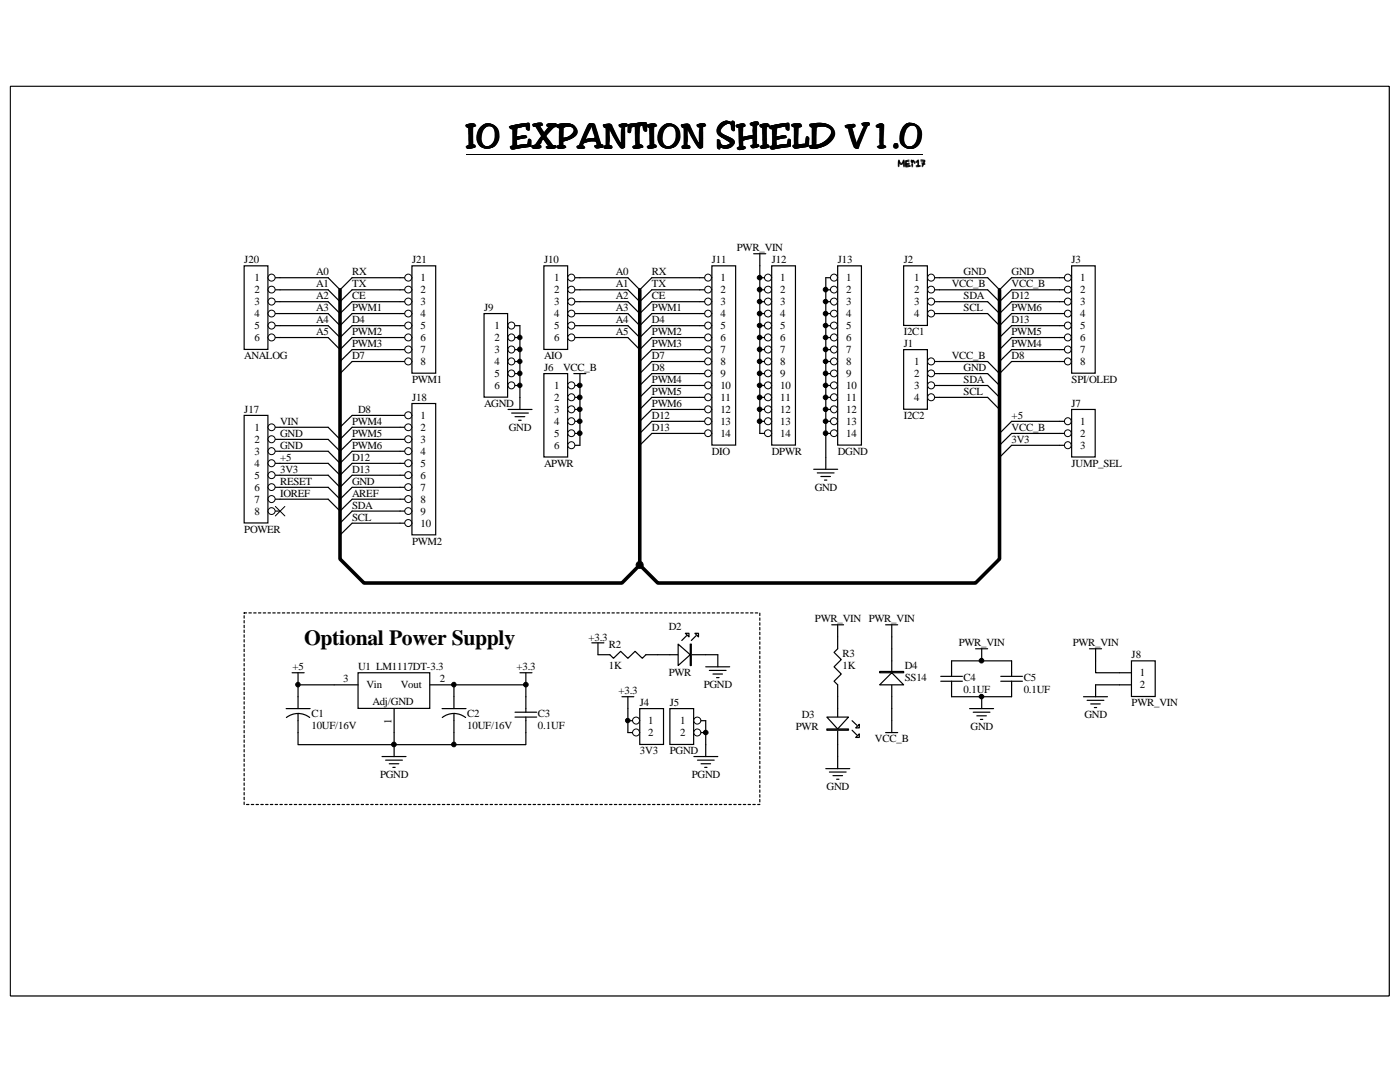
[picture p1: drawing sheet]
<svg xmlns="http://www.w3.org/2000/svg" width="279mm" height="216mm" viewBox="0 0 279 216" stroke-linecap="round" stroke-linejoin="round" font-family="sans-serif">
<path d="M2.1 17.2h275.1v181.5h-275.1z" fill="none" stroke="#000" stroke-width=".2"/>
<path d="M2.1 17.3h275.1v181.4h-275.1z" fill="#fff"/>
<path d="M2.1 17.2h275.1v181.5h-275.1z" fill="none" stroke="#000" stroke-width=".2"/>
<path d="M48.7 82.9h4.8v21.5h-4.8z" fill-rule="evenodd" fill="#fff"/>
<path d="M48.7 82.9h4.8v21.5h-4.8zM53.5 85.3h2.4" fill="none" stroke="#000" stroke-width=".24"/>
<circle cx="54.2" cy="85.3" r=".69" fill="#fff"/>
<circle cx="54.2" cy="85.3" r=".69" fill="none" stroke="#000" stroke-width=".2"/>
<path d="M53.5 87.7h2.4" fill="none" stroke="#000" stroke-width=".24"/>
<circle cx="54.2" cy="87.6" r=".7" fill="#fff"/>
<circle cx="54.2" cy="87.6" r=".7" fill="none" stroke="#000" stroke-width=".2"/>
<path d="M53.5 90h2.4" fill="none" stroke="#000" stroke-width=".24"/>
<circle cx="54.2" cy="90" r=".7" fill="#fff"/>
<circle cx="54.2" cy="90" r=".7" fill="none" stroke="#000" stroke-width=".2"/>
<path d="M53.5 92.5h2.4" fill="none" stroke="#000" stroke-width=".24"/>
<circle cx="54.2" cy="92.4" r=".7" fill="#fff"/>
<circle cx="54.2" cy="92.4" r=".7" fill="none" stroke="#000" stroke-width=".2"/>
<path d="M53.5 94.8h2.4" fill="none" stroke="#000" stroke-width=".24"/>
<circle cx="54.2" cy="94.8" r=".7" fill="#fff"/>
<circle cx="54.2" cy="94.8" r=".7" fill="none" stroke="#000" stroke-width=".2"/>
<path d="M53.5 97.2h2.4" fill="none" stroke="#000" stroke-width=".24"/>
<circle cx="54.2" cy="97.2" r=".69" fill="#fff"/>
<circle cx="54.2" cy="97.2" r=".69" fill="none" stroke="#000" stroke-width=".2"/>
<path d="M53.5 99.6h2.4" fill="none" stroke="#000" stroke-width=".24"/>
<circle cx="54.2" cy="99.6" r=".7" fill="#fff"/>
<circle cx="54.2" cy="99.6" r=".7" fill="none" stroke="#000" stroke-width=".2"/>
<path d="M53.5 102h2.4" fill="none" stroke="#000" stroke-width=".24"/>
<circle cx="54.2" cy="102" r=".69" fill="#fff"/>
<circle cx="54.2" cy="102" r=".69" fill="none" stroke="#000" stroke-width=".2"/>
<path d="M82.2 53h4.8v21.5h-4.8z" fill-rule="evenodd" fill="#fff"/>
<path d="M79.8 55.4h2.4M82.2 53h4.8v21.5h-4.8z" fill="none" stroke="#000" stroke-width=".24"/>
<circle cx="81.5" cy="55.4" r=".69" fill="#fff"/>
<circle cx="81.5" cy="55.4" r=".69" fill="none" stroke="#000" stroke-width=".2"/>
<path d="M79.8 57.8h2.4" fill="none" stroke="#000" stroke-width=".24"/>
<circle cx="81.5" cy="57.8" r=".69" fill="#fff"/>
<circle cx="81.5" cy="57.8" r=".69" fill="none" stroke="#000" stroke-width=".2"/>
<path d="M79.8 60.2h2.4" fill="none" stroke="#000" stroke-width=".24"/>
<circle cx="81.5" cy="60.2" r=".69" fill="#fff"/>
<circle cx="81.5" cy="60.2" r=".69" fill="none" stroke="#000" stroke-width=".2"/>
<path d="M79.8 62.6h2.4" fill="none" stroke="#000" stroke-width=".24"/>
<circle cx="81.5" cy="62.6" r=".69" fill="#fff"/>
<circle cx="81.5" cy="62.6" r=".69" fill="none" stroke="#000" stroke-width=".2"/>
<path d="M79.8 65h2.4" fill="none" stroke="#000" stroke-width=".24"/>
<circle cx="81.5" cy="65" r=".69" fill="#fff"/>
<circle cx="81.5" cy="65" r=".69" fill="none" stroke="#000" stroke-width=".2"/>
<path d="M79.8 67.4h2.4" fill="none" stroke="#000" stroke-width=".24"/>
<circle cx="81.5" cy="67.3" r=".69" fill="#fff"/>
<circle cx="81.5" cy="67.3" r=".69" fill="none" stroke="#000" stroke-width=".2"/>
<path d="M79.8 69.8h2.4" fill="none" stroke="#000" stroke-width=".24"/>
<circle cx="81.5" cy="69.7" r=".69" fill="#fff"/>
<circle cx="81.5" cy="69.7" r=".69" fill="none" stroke="#000" stroke-width=".2"/>
<path d="M79.8 72.1h2.4" fill="none" stroke="#000" stroke-width=".24"/>
<circle cx="81.5" cy="72.1" r=".69" fill="#fff"/>
<circle cx="81.5" cy="72.1" r=".69" fill="none" stroke="#000" stroke-width=".2"/>
<path d="M82.2 80.5h4.8v26.2h-4.8z" fill-rule="evenodd" fill="#fff"/>
<path d="M79.8 82.9h2.4M82.2 80.5h4.8v26.2h-4.8z" fill="none" stroke="#000" stroke-width=".24"/>
<circle cx="81.5" cy="82.9" r=".7" fill="#fff"/>
<circle cx="81.5" cy="82.9" r=".7" fill="none" stroke="#000" stroke-width=".2"/>
<path d="M79.8 85.3h2.4" fill="none" stroke="#000" stroke-width=".24"/>
<circle cx="81.5" cy="85.3" r=".69" fill="#fff"/>
<circle cx="81.5" cy="85.3" r=".69" fill="none" stroke="#000" stroke-width=".2"/>
<path d="M79.8 87.7h2.4" fill="none" stroke="#000" stroke-width=".24"/>
<circle cx="81.5" cy="87.6" r=".69" fill="#fff"/>
<circle cx="81.5" cy="87.6" r=".69" fill="none" stroke="#000" stroke-width=".2"/>
<path d="M79.8 90h2.4" fill="none" stroke="#000" stroke-width=".24"/>
<circle cx="81.5" cy="90" r=".69" fill="#fff"/>
<circle cx="81.5" cy="90" r=".69" fill="none" stroke="#000" stroke-width=".2"/>
<path d="M79.8 92.5h2.4" fill="none" stroke="#000" stroke-width=".24"/>
<circle cx="81.5" cy="92.4" r=".69" fill="#fff"/>
<circle cx="81.5" cy="92.4" r=".69" fill="none" stroke="#000" stroke-width=".2"/>
<path d="M79.8 94.8h2.4" fill="none" stroke="#000" stroke-width=".24"/>
<circle cx="81.5" cy="94.8" r=".69" fill="#fff"/>
<circle cx="81.5" cy="94.8" r=".69" fill="none" stroke="#000" stroke-width=".2"/>
<path d="M79.8 97.2h2.4" fill="none" stroke="#000" stroke-width=".24"/>
<circle cx="81.5" cy="97.2" r=".69" fill="#fff"/>
<circle cx="81.5" cy="97.2" r=".69" fill="none" stroke="#000" stroke-width=".2"/>
<path d="M79.8 99.6h2.4" fill="none" stroke="#000" stroke-width=".24"/>
<circle cx="81.5" cy="99.6" r=".69" fill="#fff"/>
<circle cx="81.5" cy="99.6" r=".69" fill="none" stroke="#000" stroke-width=".2"/>
<path d="M79.8 102h2.4" fill="none" stroke="#000" stroke-width=".24"/>
<circle cx="81.5" cy="102" r=".69" fill="#fff"/>
<circle cx="81.5" cy="102" r=".69" fill="none" stroke="#000" stroke-width=".2"/>
<path d="M79.8 104.4h2.4" fill="none" stroke="#000" stroke-width=".24"/>
<circle cx="81.5" cy="104.4" r=".69" fill="#fff"/>
<circle cx="81.5" cy="104.4" r=".69" fill="none" stroke="#000" stroke-width=".2"/>
<path d="M48.7 53h4.8v16.7h-4.8z" fill-rule="evenodd" fill="#fff"/>
<path d="M48.7 53h4.8v16.7h-4.8zM53.5 55.4h2.4" fill="none" stroke="#000" stroke-width=".24"/>
<circle cx="54.2" cy="55.4" r=".7" fill="#fff"/>
<circle cx="54.2" cy="55.4" r=".7" fill="none" stroke="#000" stroke-width=".2"/>
<path d="M53.5 57.8h2.4" fill="none" stroke="#000" stroke-width=".24"/>
<circle cx="54.2" cy="57.8" r=".69" fill="#fff"/>
<circle cx="54.2" cy="57.8" r=".69" fill="none" stroke="#000" stroke-width=".2"/>
<path d="M53.5 60.2h2.4" fill="none" stroke="#000" stroke-width=".24"/>
<circle cx="54.2" cy="60.2" r=".7" fill="#fff"/>
<circle cx="54.2" cy="60.2" r=".7" fill="none" stroke="#000" stroke-width=".2"/>
<path d="M53.5 62.6h2.4" fill="none" stroke="#000" stroke-width=".24"/>
<circle cx="54.2" cy="62.6" r=".69" fill="#fff"/>
<circle cx="54.2" cy="62.6" r=".69" fill="none" stroke="#000" stroke-width=".2"/>
<path d="M53.5 65h2.4" fill="none" stroke="#000" stroke-width=".24"/>
<circle cx="54.2" cy="65" r=".7" fill="#fff"/>
<circle cx="54.2" cy="65" r=".7" fill="none" stroke="#000" stroke-width=".2"/>
<path d="M53.5 67.4h2.4" fill="none" stroke="#000" stroke-width=".24"/>
<circle cx="54.2" cy="67.3" r=".7" fill="#fff"/>
<circle cx="54.2" cy="67.3" r=".7" fill="none" stroke="#000" stroke-width=".2"/>
<path d="M108.5 53h4.8v16.7h-4.8z" fill-rule="evenodd" fill="#fff"/>
<path d="M108.5 53h4.8v16.7h-4.8zM113.3 55.4h2.4" fill="none" stroke="#000" stroke-width=".24"/>
<circle cx="114" cy="55.4" r=".69" fill="#fff"/>
<circle cx="114" cy="55.4" r=".69" fill="none" stroke="#000" stroke-width=".2"/>
<path d="M113.3 57.8h2.4" fill="none" stroke="#000" stroke-width=".24"/>
<circle cx="114" cy="57.8" r=".69" fill="#fff"/>
<circle cx="114" cy="57.8" r=".69" fill="none" stroke="#000" stroke-width=".2"/>
<path d="M113.3 60.2h2.4" fill="none" stroke="#000" stroke-width=".24"/>
<circle cx="114" cy="60.2" r=".69" fill="#fff"/>
<circle cx="114" cy="60.2" r=".69" fill="none" stroke="#000" stroke-width=".2"/>
<path d="M113.3 62.6h2.4" fill="none" stroke="#000" stroke-width=".24"/>
<circle cx="114" cy="62.6" r=".69" fill="#fff"/>
<circle cx="114" cy="62.6" r=".69" fill="none" stroke="#000" stroke-width=".2"/>
<path d="M113.3 65h2.4" fill="none" stroke="#000" stroke-width=".24"/>
<circle cx="114" cy="65" r=".69" fill="#fff"/>
<circle cx="114" cy="65" r=".69" fill="none" stroke="#000" stroke-width=".2"/>
<path d="M113.3 67.4h2.4" fill="none" stroke="#000" stroke-width=".24"/>
<circle cx="114" cy="67.3" r=".69" fill="#fff"/>
<circle cx="114" cy="67.3" r=".69" fill="none" stroke="#000" stroke-width=".2"/>
<path d="M108.5 74.5h4.8v16.7h-4.8z" fill-rule="evenodd" fill="#fff"/>
<path d="M108.5 74.5h4.8v16.7h-4.8zM113.3 76.9h2.4" fill="none" stroke="#000" stroke-width=".24"/>
<circle cx="114" cy="76.9" r=".69" fill="#fff"/>
<circle cx="114" cy="76.9" r=".69" fill="none" stroke="#000" stroke-width=".2"/>
<path d="M113.3 79.3h2.4" fill="none" stroke="#000" stroke-width=".24"/>
<circle cx="114" cy="79.3" r=".69" fill="#fff"/>
<circle cx="114" cy="79.3" r=".69" fill="none" stroke="#000" stroke-width=".2"/>
<path d="M113.3 81.7h2.4" fill="none" stroke="#000" stroke-width=".24"/>
<circle cx="114" cy="81.7" r=".69" fill="#fff"/>
<circle cx="114" cy="81.7" r=".69" fill="none" stroke="#000" stroke-width=".2"/>
<path d="M113.3 84.1h2.4" fill="none" stroke="#000" stroke-width=".24"/>
<circle cx="114" cy="84.1" r=".69" fill="#fff"/>
<circle cx="114" cy="84.1" r=".69" fill="none" stroke="#000" stroke-width=".2"/>
<path d="M113.3 86.5h2.4" fill="none" stroke="#000" stroke-width=".24"/>
<circle cx="114" cy="86.5" r=".69" fill="#fff"/>
<circle cx="114" cy="86.5" r=".69" fill="none" stroke="#000" stroke-width=".2"/>
<path d="M113.3 88.9h2.4" fill="none" stroke="#000" stroke-width=".24"/>
<circle cx="114" cy="88.8" r=".69" fill="#fff"/>
<circle cx="114" cy="88.8" r=".69" fill="none" stroke="#000" stroke-width=".2"/>
<path d="M96.6 62.6h4.7v16.6h-4.7z" fill-rule="evenodd" fill="#fff"/>
<path d="M96.6 62.6h4.7v16.6h-4.7zM101.4 65h2.4" fill="none" stroke="#000" stroke-width=".24"/>
<circle cx="102.1" cy="64.9" r=".68" fill="#fff"/>
<circle cx="102.1" cy="64.9" r=".68" fill="none" stroke="#000" stroke-width=".2"/>
<path d="M101.4 67.4h2.4" fill="none" stroke="#000" stroke-width=".24"/>
<circle cx="102.1" cy="67.3" r=".69" fill="#fff"/>
<circle cx="102.1" cy="67.3" r=".69" fill="none" stroke="#000" stroke-width=".2"/>
<path d="M101.4 69.8h2.4" fill="none" stroke="#000" stroke-width=".24"/>
<circle cx="102.1" cy="69.7" r=".68" fill="#fff"/>
<circle cx="102.1" cy="69.7" r=".68" fill="none" stroke="#000" stroke-width=".2"/>
<path d="M101.4 72.1h2.4" fill="none" stroke="#000" stroke-width=".24"/>
<circle cx="102.1" cy="72.1" r=".69" fill="#fff"/>
<circle cx="102.1" cy="72.1" r=".69" fill="none" stroke="#000" stroke-width=".2"/>
<path d="M101.4 74.5h2.4" fill="none" stroke="#000" stroke-width=".24"/>
<circle cx="102.1" cy="74.5" r=".68" fill="#fff"/>
<circle cx="102.1" cy="74.5" r=".68" fill="none" stroke="#000" stroke-width=".2"/>
<path d="M101.4 76.9h2.4" fill="none" stroke="#000" stroke-width=".24"/>
<circle cx="102.1" cy="76.9" r=".68" fill="#fff"/>
<circle cx="102.1" cy="76.9" r=".68" fill="none" stroke="#000" stroke-width=".2"/>
<path d="M180.3 53h4.8v11.9h-4.8z" fill-rule="evenodd" fill="#fff"/>
<path d="M180.3 53h4.8v11.9h-4.8zM185.1 55.4h2.4" fill="none" stroke="#000" stroke-width=".24"/>
<circle cx="185.8" cy="55.4" r=".7" fill="#fff"/>
<circle cx="185.8" cy="55.4" r=".7" fill="none" stroke="#000" stroke-width=".2"/>
<path d="M185.1 57.8h2.4" fill="none" stroke="#000" stroke-width=".24"/>
<circle cx="185.8" cy="57.8" r=".69" fill="#fff"/>
<circle cx="185.8" cy="57.8" r=".69" fill="none" stroke="#000" stroke-width=".2"/>
<path d="M185.1 60.2h2.4" fill="none" stroke="#000" stroke-width=".24"/>
<circle cx="185.8" cy="60.2" r=".7" fill="#fff"/>
<circle cx="185.8" cy="60.2" r=".7" fill="none" stroke="#000" stroke-width=".2"/>
<path d="M185.1 62.6h2.4" fill="none" stroke="#000" stroke-width=".24"/>
<circle cx="185.8" cy="62.6" r=".69" fill="#fff"/>
<circle cx="185.8" cy="62.6" r=".69" fill="none" stroke="#000" stroke-width=".2"/>
<path d="M180.3 69.8h4.8v11.9h-4.8z" fill-rule="evenodd" fill="#fff"/>
<path d="M180.3 69.8h4.8v11.9h-4.8zM185.1 72.1h2.4" fill="none" stroke="#000" stroke-width=".24"/>
<circle cx="185.8" cy="72.1" r=".7" fill="#fff"/>
<circle cx="185.8" cy="72.1" r=".7" fill="none" stroke="#000" stroke-width=".2"/>
<path d="M185.1 74.5h2.4" fill="none" stroke="#000" stroke-width=".24"/>
<circle cx="185.8" cy="74.5" r=".69" fill="#fff"/>
<circle cx="185.8" cy="74.5" r=".69" fill="none" stroke="#000" stroke-width=".2"/>
<path d="M185.1 76.9h2.4" fill="none" stroke="#000" stroke-width=".24"/>
<circle cx="185.8" cy="76.9" r=".7" fill="#fff"/>
<circle cx="185.8" cy="76.9" r=".7" fill="none" stroke="#000" stroke-width=".2"/>
<path d="M185.1 79.3h2.4" fill="none" stroke="#000" stroke-width=".24"/>
<circle cx="185.8" cy="79.3" r=".7" fill="#fff"/>
<circle cx="185.8" cy="79.3" r=".7" fill="none" stroke="#000" stroke-width=".2"/>
<path d="M125.3 141.4v4.8M138.5 151h4.8M139.2 151.7h3.3M139.9 152.4h1.9M140.6 153.1h.5M140.8 143.8v7.2" fill="none" stroke="#000" stroke-width=".24"/>
<path d="M225.8 131.9h4.7v7.1h-4.7z" fill-rule="evenodd" fill="#fff"/>
<g fill="none" stroke="#000" stroke-width=".24">
<path d="M178 129.5v11.9M187.7 135.9h4.4M187.7 135h4.4M189.9 135.9v3.1h12v-3.1M189.9 135v-3.1h12v3.1M195.9 139v2.4M199.7 135.9h4.3M199.7 135h4.3M216.2 139h4.8M217 139.7h3.3M217.4 129.5h2.4M218.7 129.5v4.7h7.1"/>
<path d="M225.8 131.9h4.7v7.1h-4.7zM225.8 136.7h-7.1v2.3M193.5 141.4h4.8M194.2 142.1h3.4M194.9 142.8h1.9M195.7 143.6h.4M217.7 140.5h1.9M218.4 141.2h.5"/>
</g>
<path d="M175.6 134h4.7v.2h-4.7z" fill-rule="evenodd" fill="#fff"/>
<path d="M175.6 134h4.7v.2h-4.7z" fill="none" stroke="#000" stroke-width=".24"/>
<path d="M178 134.2l2.3 2.5h-4.7z" fill="#fff"/>
<path d="M178 134.2l2.3 2.5h-4.7zM178 127.1v2.4M176.7 146.2h2.5M178 141.4v4.8" fill="none" stroke="#000" stroke-width=".24"/>
<path d="M213.9 81.7h4.7v9.5h-4.7z" fill-rule="evenodd" fill="#fff"/>
<path d="M211.5 84.1h2.4M213.9 81.7h4.7v9.5h-4.7z" fill="none" stroke="#000" stroke-width=".24"/>
<circle cx="213.1" cy="84.1" r=".69" fill="#fff"/>
<circle cx="213.1" cy="84.1" r=".69" fill="none" stroke="#000" stroke-width=".2"/>
<path d="M211.5 86.5h2.4" fill="none" stroke="#000" stroke-width=".24"/>
<circle cx="213.1" cy="86.4" r=".68" fill="#fff"/>
<circle cx="213.1" cy="86.4" r=".68" fill="none" stroke="#000" stroke-width=".2"/>
<path d="M211.5 88.9h2.4" fill="none" stroke="#000" stroke-width=".24"/>
<circle cx="213.1" cy="88.8" r=".69" fill="#fff"/>
<g fill="none" stroke="#000" stroke-width=".2">
<path d="M93 30.9h91.1M54.9 101l2 2M56.9 101l-2 2"/>
<circle cx="213.1" cy="88.8" r=".69"/>
</g>
<g fill="none" stroke="#000" stroke-width=".24">
<path d="M55.9 55.4h9.6l2.4 2.4 2.4-2.4h9.5M55.9 57.8h9.6l2.4 2.4 2.4-2.4h9.5M115.7 55.4h9.6l2.4 2.4 2.4-2.4M115.7 57.8h9.6l2.4 2.4 2.4-2.4M150.4 50.6h2.4M151.6 50.6v2.4M187.5 55.4h9.6l2.4 2.4 2.4-2.4h9.6M187.5 57.8h9.6l2.4 2.4 2.4-2.4h9.6M55.9 60.2h9.6l2.4 2.4 2.4-2.4h9.5M55.9 62.6h9.6l2.4 2.4 2.4-2.4h9.5M55.9 65h9.6l2.4 2.4 2.4-2.4h9.5M55.9 67.4h9.6l2.4 2.4 2.4-2.4h9.5"/>
<path d="M79.8 72.1h-9.5l-2.4 2.4M79.8 69.8h-9.5l-2.4 2.3M103.8 65v16.7M115.7 60.2h9.6l2.4 2.4 2.4-2.4h9.6M115.7 62.6h9.6l2.4 2.4 2.4-2.4h9.6M115.7 65h9.6l2.4 2.4 2.4-2.4h9.6M115.7 67.4h9.6l2.4 2.4 2.4-2.4h9.6M115.7 76.9v12M139.7 79.3h-9.6l-2.4 2.4M139.7 76.9h-9.6l-2.4 2.4M139.7 72.1h-9.6l-2.4 2.4M139.7 74.5h-9.6l-2.4 2.4"/>
<path d="M139.7 69.8h-9.6l-2.4 2.3M187.5 60.2h9.6l2.4 2.4 2.4-2.4h9.6M187.5 62.6h9.6l2.4 2.4 2.4-2.4h9.6M187.5 79.3h9.6l2.4 2.4M187.5 76.9h9.6l2.4 2.4M187.5 72.1h9.6l2.4 2.4M187.5 74.5h9.6l2.4 2.4M211.5 65h-9.6l-2.4 2.4M211.5 67.4h-9.6l-2.4 2.4M55.9 85.3h9.6l2.4 2.4 2.4-2.4h9.5M55.9 87.7h9.6l2.4 2.3 2.4-2.3h9.5M55.9 90h9.6l2.4 2.5 2.4-2.5h9.5"/>
<path d="M55.9 92.5h9.6l2.4 2.3 2.4-2.3h9.5M55.9 94.8h9.6l2.4 2.4 2.4-2.4h9.5M55.9 97.2h9.6l2.4 2.4 2.4-2.4h9.5M55.9 99.6h9.6l2.4 2.4 2.4-2.4h9.5M79.8 82.9h-9.5l-2.4 2.4M101.4 81.7h4.8M102.1 82.4h3.4M102.8 83.1h1.9M103.5 83.9h.5M139.7 81.7h-9.6l-2.4 2.4M139.7 84.1h-9.6l-2.4 2.4M139.7 86.5h-9.6l-2.4 2.4"/>
<path d="M162.4 93.6h4.8M163.1 94.4h3.4M163.8 95.1h1.9M164.5 95.8h.5M164.8 91.3v2.3M211.5 84.1h-9.6l-2.4 2.4M211.5 86.5h-9.6l-2.4 2.4M211.5 88.9h-9.6l-2.4 2.4M79.8 102h-9.5l-2.4 2.4M79.8 104.4h-9.5l-2.4 2.4M124.1 139h2.4M125.3 139v2.4"/>
<path d="M167.2 127.1v2.4l-.7 .7 1.4 1.4-1.4 1.5 1.4 1.4-1.4 1.4 .7 .8v14.3M176.7 124.7h2.5M178 124.7v2.4M194.7 129.5h2.4M195.9 129.5v2.4M170.1 145.7l.9 1M170.1 143.8l.9 .9"/>
</g>
<path d="M165 143.1h4.3l-2.1 2.4z" fill="#fff"/>
<path d="M165 143.1h4.3l-2.1 2.4z" fill="none" stroke="#000" stroke-width=".24"/>
<path d="M165 145.5h4.3v.2h-4.3z" fill-rule="evenodd" fill="#fff"/>
<path d="M165 145.5h4.3v.2h-4.3z" fill="none" stroke="#000" stroke-width=".24"/>
<path d="M171.5 146.4v.8h-.7z" fill="#fff"/>
<path d="M171.5 146.4v.8h-.7z" fill="none" stroke="#000" stroke-width=".24"/>
<path d="M171.5 144.5v.7h-.7z" fill="#fff"/>
<g fill="none" stroke="#000" stroke-width=".24">
<path d="M114.5 74.5h2.4M115.7 74.5v2.4M104.9 139v3.1M119.3 130.6h2.4l.7 .8 1.5-1.4 1.4 1.4 1.4-1.4 1.5 1.4 .7-.8h14.4M137 126.8l-.9 1M138.9 126.8l-.9 1M166 124.7h2.4M167.2 124.7v2.4M76.2 151h4.8M77 151.7h3.3M77.7 152.4h1.9M78.4 153.1h.5"/>
<path d="M78.7 148.6v2.4M102.8 143.1h4.3M102.8 142.1h4.3M104.9 143.1v3.1M164.8 153.4h4.8M165.5 154.1h3.4M166.2 154.8h1.9M167 155.5h.4M167.2 151v2.4M171.5 144.5v.7h-.7z"/>
</g>
<path d="M135.3 128.5l2.5 2.1-2.5 2.2z" fill="#fff"/>
<path d="M135.3 128.5l2.5 2.1-2.5 2.2z" fill="none" stroke="#000" stroke-width=".24"/>
<path d="M137.8 128.5h.2v4.3h-.2z" fill-rule="evenodd" fill="#fff"/>
<path d="M137.8 128.5h.2v4.3h-.2z" fill="none" stroke="#000" stroke-width=".24"/>
<path d="M138.7 126.4h.7v.7z" fill="#fff"/>
<path d="M138.7 126.4h.7v.7z" fill="none" stroke="#000" stroke-width=".24"/>
<path d="M136.8 126.4h.7v.7z" fill="#fff"/>
<path d="M118.1 128.3h2.4M119.3 128.3v2.3M136.8 126.4h.7v.7zM140.8 133.1h4.8M141.6 133.8h3.3M142.3 134.5h1.9M143 135.2h.5M143.3 130.6v2.5" fill="none" stroke="#000" stroke-width=".24"/>
<path d="M127.7 141.4h4.7v7.1h-4.7z" fill-rule="evenodd" fill="#fff"/>
<path d="M125.3 143.8h2.4M127.7 141.4h4.7v7.1h-4.7z" fill="none" stroke="#000" stroke-width=".24"/>
<circle cx="126.9" cy="143.8" r=".69" fill="#fff"/>
<circle cx="126.9" cy="143.8" r=".69" fill="none" stroke="#000" stroke-width=".2"/>
<path d="M125.3 146.2h2.4" fill="none" stroke="#000" stroke-width=".24"/>
<circle cx="126.9" cy="146.2" r=".69" fill="#fff"/>
<circle cx="126.9" cy="146.2" r=".69" fill="none" stroke="#000" stroke-width=".2"/>
<path d="M133.7 141.4h4.7v7.1h-4.7z" fill-rule="evenodd" fill="#fff"/>
<path d="M133.7 141.4h4.7v7.1h-4.7zM138.5 143.8h2.3" fill="none" stroke="#000" stroke-width=".24"/>
<circle cx="139.2" cy="143.8" r=".7" fill="#fff"/>
<circle cx="139.2" cy="143.8" r=".7" fill="none" stroke="#000" stroke-width=".2"/>
<path d="M138.5 146.2h2.3" fill="none" stroke="#000" stroke-width=".24"/>
<circle cx="139.2" cy="146.2" r=".7" fill="#fff"/>
<circle cx="139.2" cy="146.2" r=".7" fill="none" stroke="#000" stroke-width=".2"/>
<path d="M130.1 55.4h9.6M130.1 57.8h9.6M151.6 53v33.5M164.8 55.4v35.9" fill="none" stroke="#000" stroke-width=".24"/>
<path d="M142.1 53h4.7v35.8h-4.7z" fill-rule="evenodd" fill="#fff"/>
<path d="M139.7 55.4h2.4M142.1 53h4.7v35.8h-4.7z" fill="none" stroke="#000" stroke-width=".24"/>
<circle cx="141.3" cy="55.4" r=".69" fill="#fff"/>
<circle cx="141.3" cy="55.4" r=".69" fill="none" stroke="#000" stroke-width=".2"/>
<path d="M139.7 57.8h2.4" fill="none" stroke="#000" stroke-width=".24"/>
<circle cx="141.3" cy="57.8" r=".68" fill="#fff"/>
<circle cx="141.3" cy="57.8" r=".68" fill="none" stroke="#000" stroke-width=".2"/>
<path d="M139.7 60.2h2.4" fill="none" stroke="#000" stroke-width=".24"/>
<circle cx="141.3" cy="60.2" r=".68" fill="#fff"/>
<circle cx="141.3" cy="60.2" r=".68" fill="none" stroke="#000" stroke-width=".2"/>
<path d="M139.7 62.6h2.4" fill="none" stroke="#000" stroke-width=".24"/>
<circle cx="141.3" cy="62.6" r=".68" fill="#fff"/>
<circle cx="141.3" cy="62.6" r=".68" fill="none" stroke="#000" stroke-width=".2"/>
<path d="M139.7 65h2.4" fill="none" stroke="#000" stroke-width=".24"/>
<circle cx="141.3" cy="64.9" r=".68" fill="#fff"/>
<circle cx="141.3" cy="64.9" r=".68" fill="none" stroke="#000" stroke-width=".2"/>
<path d="M139.7 67.4h2.4" fill="none" stroke="#000" stroke-width=".24"/>
<circle cx="141.3" cy="67.3" r=".69" fill="#fff"/>
<circle cx="141.3" cy="67.3" r=".69" fill="none" stroke="#000" stroke-width=".2"/>
<path d="M139.7 69.8h2.4" fill="none" stroke="#000" stroke-width=".24"/>
<circle cx="141.3" cy="69.7" r=".68" fill="#fff"/>
<circle cx="141.3" cy="69.7" r=".68" fill="none" stroke="#000" stroke-width=".2"/>
<path d="M139.7 72.1h2.4" fill="none" stroke="#000" stroke-width=".24"/>
<circle cx="141.3" cy="72.1" r=".69" fill="#fff"/>
<circle cx="141.3" cy="72.1" r=".69" fill="none" stroke="#000" stroke-width=".2"/>
<path d="M139.7 74.5h2.4" fill="none" stroke="#000" stroke-width=".24"/>
<circle cx="141.3" cy="74.5" r=".68" fill="#fff"/>
<circle cx="141.3" cy="74.5" r=".68" fill="none" stroke="#000" stroke-width=".2"/>
<path d="M139.7 76.9h2.4" fill="none" stroke="#000" stroke-width=".24"/>
<circle cx="141.3" cy="76.9" r=".68" fill="#fff"/>
<circle cx="141.3" cy="76.9" r=".68" fill="none" stroke="#000" stroke-width=".2"/>
<path d="M139.7 79.3h2.4" fill="none" stroke="#000" stroke-width=".24"/>
<circle cx="141.3" cy="79.3" r=".69" fill="#fff"/>
<circle cx="141.3" cy="79.3" r=".69" fill="none" stroke="#000" stroke-width=".2"/>
<path d="M139.7 81.7h2.4" fill="none" stroke="#000" stroke-width=".24"/>
<circle cx="141.3" cy="81.7" r=".68" fill="#fff"/>
<circle cx="141.3" cy="81.7" r=".68" fill="none" stroke="#000" stroke-width=".2"/>
<path d="M139.7 84.1h2.4" fill="none" stroke="#000" stroke-width=".24"/>
<circle cx="141.3" cy="84.1" r=".69" fill="#fff"/>
<circle cx="141.3" cy="84.1" r=".69" fill="none" stroke="#000" stroke-width=".2"/>
<path d="M139.7 86.5h2.4" fill="none" stroke="#000" stroke-width=".24"/>
<circle cx="141.3" cy="86.4" r=".68" fill="#fff"/>
<circle cx="141.3" cy="86.4" r=".68" fill="none" stroke="#000" stroke-width=".2"/>
<path d="M154 53h4.7v35.8h-4.7z" fill-rule="evenodd" fill="#fff"/>
<path d="M151.6 55.4h2.4M154 53h4.7v35.8h-4.7z" fill="none" stroke="#000" stroke-width=".24"/>
<circle cx="153.3" cy="55.4" r=".69" fill="#fff"/>
<circle cx="153.3" cy="55.4" r=".69" fill="none" stroke="#000" stroke-width=".2"/>
<path d="M151.6 57.8h2.4" fill="none" stroke="#000" stroke-width=".24"/>
<circle cx="153.3" cy="57.8" r=".69" fill="#fff"/>
<circle cx="153.3" cy="57.8" r=".69" fill="none" stroke="#000" stroke-width=".2"/>
<path d="M151.6 60.2h2.4" fill="none" stroke="#000" stroke-width=".24"/>
<circle cx="153.3" cy="60.2" r=".69" fill="#fff"/>
<circle cx="153.3" cy="60.2" r=".69" fill="none" stroke="#000" stroke-width=".2"/>
<path d="M151.6 62.6h2.4" fill="none" stroke="#000" stroke-width=".24"/>
<circle cx="153.3" cy="62.6" r=".69" fill="#fff"/>
<circle cx="153.3" cy="62.6" r=".69" fill="none" stroke="#000" stroke-width=".2"/>
<path d="M151.6 65h2.4" fill="none" stroke="#000" stroke-width=".24"/>
<circle cx="153.3" cy="65" r=".69" fill="#fff"/>
<circle cx="153.3" cy="65" r=".69" fill="none" stroke="#000" stroke-width=".2"/>
<path d="M151.6 67.4h2.4" fill="none" stroke="#000" stroke-width=".24"/>
<circle cx="153.3" cy="67.3" r=".69" fill="#fff"/>
<circle cx="153.3" cy="67.3" r=".69" fill="none" stroke="#000" stroke-width=".2"/>
<path d="M151.6 69.8h2.4" fill="none" stroke="#000" stroke-width=".24"/>
<circle cx="153.3" cy="69.7" r=".69" fill="#fff"/>
<circle cx="153.3" cy="69.7" r=".69" fill="none" stroke="#000" stroke-width=".2"/>
<path d="M151.6 72.1h2.4" fill="none" stroke="#000" stroke-width=".24"/>
<circle cx="153.3" cy="72.1" r=".69" fill="#fff"/>
<circle cx="153.3" cy="72.1" r=".69" fill="none" stroke="#000" stroke-width=".2"/>
<path d="M151.6 74.5h2.4" fill="none" stroke="#000" stroke-width=".24"/>
<circle cx="153.3" cy="74.5" r=".69" fill="#fff"/>
<circle cx="153.3" cy="74.5" r=".69" fill="none" stroke="#000" stroke-width=".2"/>
<path d="M151.6 76.9h2.4" fill="none" stroke="#000" stroke-width=".24"/>
<circle cx="153.3" cy="76.9" r=".69" fill="#fff"/>
<circle cx="153.3" cy="76.9" r=".69" fill="none" stroke="#000" stroke-width=".2"/>
<path d="M151.6 79.3h2.4" fill="none" stroke="#000" stroke-width=".24"/>
<circle cx="153.3" cy="79.3" r=".69" fill="#fff"/>
<circle cx="153.3" cy="79.3" r=".69" fill="none" stroke="#000" stroke-width=".2"/>
<path d="M151.6 81.7h2.4" fill="none" stroke="#000" stroke-width=".24"/>
<circle cx="153.3" cy="81.7" r=".69" fill="#fff"/>
<circle cx="153.3" cy="81.7" r=".69" fill="none" stroke="#000" stroke-width=".2"/>
<path d="M151.6 84.1h2.4" fill="none" stroke="#000" stroke-width=".24"/>
<circle cx="153.3" cy="84.1" r=".69" fill="#fff"/>
<circle cx="153.3" cy="84.1" r=".69" fill="none" stroke="#000" stroke-width=".2"/>
<path d="M151.6 86.5h2.4" fill="none" stroke="#000" stroke-width=".24"/>
<circle cx="153.3" cy="86.5" r=".69" fill="#fff"/>
<circle cx="153.3" cy="86.5" r=".69" fill="none" stroke="#000" stroke-width=".2"/>
<path d="M167.2 53h4.7v35.8h-4.7z" fill-rule="evenodd" fill="#fff"/>
<path d="M164.8 55.4h2.4M167.2 53h4.7v35.8h-4.7z" fill="none" stroke="#000" stroke-width=".24"/>
<circle cx="166.4" cy="55.4" r=".69" fill="#fff"/>
<circle cx="166.4" cy="55.4" r=".69" fill="none" stroke="#000" stroke-width=".2"/>
<path d="M164.8 57.8h2.4" fill="none" stroke="#000" stroke-width=".24"/>
<circle cx="166.4" cy="57.8" r=".69" fill="#fff"/>
<circle cx="166.4" cy="57.8" r=".69" fill="none" stroke="#000" stroke-width=".2"/>
<path d="M164.8 60.2h2.4" fill="none" stroke="#000" stroke-width=".24"/>
<circle cx="166.4" cy="60.2" r=".69" fill="#fff"/>
<circle cx="166.4" cy="60.2" r=".69" fill="none" stroke="#000" stroke-width=".2"/>
<path d="M164.8 62.6h2.4" fill="none" stroke="#000" stroke-width=".24"/>
<circle cx="166.4" cy="62.6" r=".69" fill="#fff"/>
<circle cx="166.4" cy="62.6" r=".69" fill="none" stroke="#000" stroke-width=".2"/>
<path d="M164.8 65h2.4" fill="none" stroke="#000" stroke-width=".24"/>
<circle cx="166.4" cy="65" r=".69" fill="#fff"/>
<circle cx="166.4" cy="65" r=".69" fill="none" stroke="#000" stroke-width=".2"/>
<path d="M164.8 67.4h2.4" fill="none" stroke="#000" stroke-width=".24"/>
<circle cx="166.4" cy="67.3" r=".69" fill="#fff"/>
<circle cx="166.4" cy="67.3" r=".69" fill="none" stroke="#000" stroke-width=".2"/>
<path d="M164.8 69.8h2.4" fill="none" stroke="#000" stroke-width=".24"/>
<circle cx="166.4" cy="69.7" r=".69" fill="#fff"/>
<circle cx="166.4" cy="69.7" r=".69" fill="none" stroke="#000" stroke-width=".2"/>
<path d="M164.8 72.1h2.4" fill="none" stroke="#000" stroke-width=".24"/>
<circle cx="166.4" cy="72.1" r=".69" fill="#fff"/>
<circle cx="166.4" cy="72.1" r=".69" fill="none" stroke="#000" stroke-width=".2"/>
<path d="M164.8 74.5h2.4" fill="none" stroke="#000" stroke-width=".24"/>
<circle cx="166.4" cy="74.5" r=".69" fill="#fff"/>
<circle cx="166.4" cy="74.5" r=".69" fill="none" stroke="#000" stroke-width=".2"/>
<path d="M164.8 76.9h2.4" fill="none" stroke="#000" stroke-width=".24"/>
<circle cx="166.4" cy="76.9" r=".69" fill="#fff"/>
<circle cx="166.4" cy="76.9" r=".69" fill="none" stroke="#000" stroke-width=".2"/>
<path d="M164.8 79.3h2.4" fill="none" stroke="#000" stroke-width=".24"/>
<circle cx="166.4" cy="79.3" r=".69" fill="#fff"/>
<circle cx="166.4" cy="79.3" r=".69" fill="none" stroke="#000" stroke-width=".2"/>
<path d="M164.8 81.7h2.4" fill="none" stroke="#000" stroke-width=".24"/>
<circle cx="166.4" cy="81.7" r=".69" fill="#fff"/>
<circle cx="166.4" cy="81.7" r=".69" fill="none" stroke="#000" stroke-width=".2"/>
<path d="M164.8 84.1h2.4" fill="none" stroke="#000" stroke-width=".24"/>
<circle cx="166.4" cy="84.1" r=".69" fill="#fff"/>
<circle cx="166.4" cy="84.1" r=".69" fill="none" stroke="#000" stroke-width=".2"/>
<path d="M164.8 86.5h2.4" fill="none" stroke="#000" stroke-width=".24"/>
<circle cx="166.4" cy="86.5" r=".69" fill="#fff"/>
<circle cx="166.4" cy="86.5" r=".69" fill="none" stroke="#000" stroke-width=".2"/>
<path d="M213.9 53h4.7v21.5h-4.7z" fill-rule="evenodd" fill="#fff"/>
<path d="M211.5 55.4h2.4M213.9 53h4.7v21.5h-4.7z" fill="none" stroke="#000" stroke-width=".24"/>
<circle cx="213.1" cy="55.4" r=".69" fill="#fff"/>
<circle cx="213.1" cy="55.4" r=".69" fill="none" stroke="#000" stroke-width=".2"/>
<path d="M211.5 57.8h2.4" fill="none" stroke="#000" stroke-width=".24"/>
<circle cx="213.1" cy="57.8" r=".68" fill="#fff"/>
<circle cx="213.1" cy="57.8" r=".68" fill="none" stroke="#000" stroke-width=".2"/>
<path d="M211.5 60.2h2.4" fill="none" stroke="#000" stroke-width=".24"/>
<circle cx="213.1" cy="60.2" r=".68" fill="#fff"/>
<circle cx="213.1" cy="60.2" r=".68" fill="none" stroke="#000" stroke-width=".2"/>
<path d="M211.5 62.6h2.4" fill="none" stroke="#000" stroke-width=".24"/>
<circle cx="213.1" cy="62.6" r=".68" fill="#fff"/>
<circle cx="213.1" cy="62.6" r=".68" fill="none" stroke="#000" stroke-width=".2"/>
<path d="M211.5 65h2.4" fill="none" stroke="#000" stroke-width=".24"/>
<circle cx="213.1" cy="64.9" r=".68" fill="#fff"/>
<circle cx="213.1" cy="64.9" r=".68" fill="none" stroke="#000" stroke-width=".2"/>
<path d="M211.5 67.4h2.4" fill="none" stroke="#000" stroke-width=".24"/>
<circle cx="213.1" cy="67.3" r=".69" fill="#fff"/>
<circle cx="213.1" cy="67.3" r=".69" fill="none" stroke="#000" stroke-width=".2"/>
<path d="M211.5 69.8h2.4" fill="none" stroke="#000" stroke-width=".24"/>
<circle cx="213.1" cy="69.7" r=".68" fill="#fff"/>
<circle cx="213.1" cy="69.7" r=".68" fill="none" stroke="#000" stroke-width=".2"/>
<path d="M211.5 72.1h2.4" fill="none" stroke="#000" stroke-width=".24"/>
<circle cx="213.1" cy="72.1" r=".69" fill="#fff"/>
<circle cx="213.1" cy="72.1" r=".69" fill="none" stroke="#000" stroke-width=".2"/>
<path d="M211.5 69.8h-9.6l-2.4 2.3M211.5 72.1h-9.6l-2.4 2.4" fill="none" stroke="#000" stroke-width=".24"/>
<path d="M48.7 122.3h102.9v38.2h-102.9v-38.2" fill="none" stroke="#000" stroke-width=".24" stroke-dasharray=".5 .5"/>
<path d="M67.9 57.8v53.7l4.7 4.8h51.5l3.6-3.6v-54.9M199.5 57.8v53.7l-4.8 4.8h-63.4l-3.6-3.6" fill="none" stroke="#000" stroke-width=".72"/>
<path d="M71.5 134.2h14.3v7.2h-14.3z" fill-rule="evenodd" fill="#fff"/>
<g fill="none" stroke="#000" stroke-width=".24">
<path d="M58.3 134.2h2.4M59.5 134.2v2.5M71.5 134.2h14.3v7.2h-14.3zM71.5 136.7h-12v4.7M85.8 136.7h4.8M103.8 134.2h2.4M104.9 139v-2.3h-14.3v4.7M104.9 134.2v2.5M57.1 141.4h4.8M59.5 142.4l1 .1 1.3 .7M59.5 142.4l-1 .1-1.4 .7M59.5 142.4v6.2h45.4v-2.4"/>
<path d="M78.7 141.4v7.2M88.2 141.4h4.8M90.6 142.4l1 .1 1.3 .7M90.6 142.4l-1 .1-1.3 .7M90.6 142.4v6.2"/>
</g>
<g fill="#000">
<circle cx="151.6" cy="57.8" r=".46"/>
<circle cx="151.6" cy="55.4" r=".46"/>
<circle cx="164.8" cy="57.8" r=".46"/>
<circle cx="103.7" cy="74.5" r=".45"/>
<circle cx="103.7" cy="69.7" r=".45"/>
<circle cx="103.7" cy="67.3" r=".44"/>
<circle cx="103.7" cy="76.9" r=".44"/>
<circle cx="103.7" cy="72.1" r=".44"/>
<circle cx="115.7" cy="79.3" r=".46"/>
<circle cx="115.7" cy="76.9" r=".45"/>
<circle cx="151.6" cy="74.5" r=".46"/>
<circle cx="151.6" cy="69.7" r=".46"/>
<circle cx="151.6" cy="79.3" r=".46"/>
<circle cx="151.6" cy="62.6" r=".46"/>
<circle cx="151.6" cy="67.3" r=".46"/>
<circle cx="151.6" cy="65" r=".46"/>
<circle cx="151.6" cy="72.1" r=".45"/>
<circle cx="151.6" cy="76.9" r=".45"/>
<circle cx="151.6" cy="60.2" r=".45"/>
<circle cx="164.8" cy="79.3" r=".46"/>
<circle cx="164.8" cy="74.5" r=".46"/>
<circle cx="164.8" cy="62.6" r=".46"/>
<circle cx="164.8" cy="69.7" r=".46"/>
<circle cx="164.8" cy="67.3" r=".46"/>
<circle cx="164.8" cy="65" r=".46"/>
<circle cx="164.8" cy="76.9" r=".45"/>
<circle cx="164.8" cy="72.1" r=".45"/>
<circle cx="164.8" cy="60.2" r=".45"/>
<circle cx="115.7" cy="86.4" r=".46"/>
<circle cx="115.7" cy="84.1" r=".46"/>
<circle cx="115.7" cy="81.7" r=".46"/>
<circle cx="151.6" cy="84.1" r=".46"/>
<circle cx="151.6" cy="81.7" r=".46"/>
<circle cx="164.8" cy="86.4" r=".46"/>
<circle cx="164.8" cy="81.7" r=".46"/>
<circle cx="164.8" cy="84.1" r=".46"/>
<circle cx="127.7" cy="112.7" r=".69"/>
<circle cx="59.5" cy="136.6" r=".45"/>
<circle cx="90.6" cy="136.6" r=".45"/>
<circle cx="104.9" cy="136.6" r=".46"/>
<circle cx="195.9" cy="131.8" r=".46"/>
<circle cx="195.9" cy="139" r=".45"/>
<circle cx="78.6" cy="148.5" r=".46"/>
<circle cx="90.6" cy="148.5" r=".45"/>
<circle cx="125.3" cy="143.8" r=".45"/>
<circle cx="140.9" cy="146.2" r=".46"/>
</g>
<g fill="none" stroke="#000" stroke-width=".2">
<circle cx="151.6" cy="57.8" r=".46"/>
<circle cx="151.6" cy="55.4" r=".46"/>
<circle cx="164.8" cy="57.8" r=".46"/>
<circle cx="103.7" cy="74.5" r=".45"/>
<circle cx="103.7" cy="69.7" r=".45"/>
<circle cx="103.7" cy="67.3" r=".44"/>
<circle cx="103.7" cy="76.9" r=".44"/>
<circle cx="103.7" cy="72.1" r=".44"/>
<circle cx="115.7" cy="79.3" r=".46"/>
<circle cx="115.7" cy="76.9" r=".45"/>
<circle cx="151.6" cy="74.5" r=".46"/>
<circle cx="151.6" cy="69.7" r=".46"/>
<circle cx="151.6" cy="79.3" r=".46"/>
<circle cx="151.6" cy="62.6" r=".46"/>
<circle cx="151.6" cy="67.3" r=".46"/>
<circle cx="151.6" cy="65" r=".46"/>
<circle cx="151.6" cy="72.1" r=".45"/>
<circle cx="151.6" cy="76.9" r=".45"/>
<circle cx="151.6" cy="60.2" r=".45"/>
<circle cx="164.8" cy="79.3" r=".46"/>
<circle cx="164.8" cy="74.5" r=".46"/>
<circle cx="164.8" cy="62.6" r=".46"/>
<circle cx="164.8" cy="69.7" r=".46"/>
<circle cx="164.8" cy="67.3" r=".46"/>
<circle cx="164.8" cy="65" r=".46"/>
<circle cx="164.8" cy="76.9" r=".45"/>
<circle cx="164.8" cy="72.1" r=".45"/>
<circle cx="164.8" cy="60.2" r=".45"/>
<circle cx="115.7" cy="86.4" r=".46"/>
<circle cx="115.7" cy="84.1" r=".46"/>
<circle cx="115.7" cy="81.7" r=".46"/>
<circle cx="151.6" cy="84.1" r=".46"/>
<circle cx="151.6" cy="81.7" r=".46"/>
<circle cx="164.8" cy="86.4" r=".46"/>
<circle cx="164.8" cy="81.7" r=".46"/>
<circle cx="164.8" cy="84.1" r=".46"/>
<circle cx="127.7" cy="112.7" r=".69"/>
<circle cx="59.5" cy="136.6" r=".45"/>
<circle cx="90.6" cy="136.6" r=".45"/>
<circle cx="104.9" cy="136.6" r=".46"/>
<circle cx="195.9" cy="131.8" r=".46"/>
<circle cx="195.9" cy="139" r=".45"/>
<circle cx="78.6" cy="148.5" r=".46"/>
<circle cx="90.6" cy="148.5" r=".45"/>
<circle cx="125.3" cy="143.8" r=".45"/>
<circle cx="140.9" cy="146.2" r=".46"/>
</g>
<text font-size="6.6" x="93.1" y="29.5">IO EXPANTION SHIELD V1.0</text>
<text font-size="4.3" x="60.7" y="128.6">Optional Power Supply</text>
<g font-size="2.2">
<text x="48.7" y="52.5">J20</text>
<text x="82.3" y="52.5">J21</text>
<text x="108.6" y="52.5">J10</text>
<text x="142.1" y="52.5">J11</text>
<text x="147.1" y="50.2">PWR_VIN</text>
<text x="154.1" y="52.5">J12</text>
<text x="167.2" y="52.5">J13</text>
<text x="180.4" y="52.5">J2</text>
<text x="213.9" y="52.5">J3</text>
<text x="50.8" y="56.1">1</text>
<text x="50.8" y="58.5">2</text>
<text x="63.1" y="54.9">A0</text>
<text x="63.1" y="57.3">A1</text>
<text x="63.1" y="59.7">A2</text>
<text x="70.3" y="54.9">RX</text>
<text x="70.3" y="57.3">TX</text>
<text x="70.3" y="59.7">CE</text>
<text x="83.9" y="56.1">1</text>
<text x="83.9" y="58.5">2</text>
<text x="110.6" y="56.1">1</text>
<text x="110.6" y="58.5">2</text>
<text x="122.9" y="54.9">A0</text>
<text x="122.9" y="57.3">A1</text>
<text x="122.9" y="59.7">A2</text>
<text x="130.1" y="54.9">RX</text>
<text x="130.1" y="57.3">TX</text>
<text x="130.1" y="59.7">CE</text>
<text x="143.8" y="56.1">1</text>
<text x="143.8" y="58.5">2</text>
<text x="155.7" y="56.1">1</text>
<text x="155.7" y="58.5">2</text>
<text x="168.9" y="56.1">1</text>
<text x="168.9" y="58.5">2</text>
<text x="182.4" y="56.1">1</text>
<text x="182.4" y="58.5">2</text>
<text x="189.9" y="57.3">VCC_B</text>
<text x="192.3" y="54.9">GND</text>
<text x="192.3" y="59.7">SDA</text>
<text x="201.9" y="57.3">VCC_B</text>
<text x="201.9" y="54.9">GND</text>
<text x="201.9" y="59.7">D12</text>
<text x="215.6" y="56.1">1</text>
<text x="215.6" y="58.5">2</text>
<text x="50.8" y="60.9">3</text>
<text x="50.8" y="63.3">4</text>
<text x="50.8" y="65.7">5</text>
<text x="63.1" y="62.1">A3</text>
<text x="63.1" y="64.5">A4</text>
<text x="70.3" y="62.1">PWM1</text>
<text x="70.3" y="64.5">D4</text>
<text x="83.9" y="60.9">3</text>
<text x="83.9" y="63.3">4</text>
<text x="83.9" y="65.7">5</text>
<text x="96.6" y="62.1">J9</text>
<text x="98.7" y="65.7">1</text>
<text x="110.6" y="60.9">3</text>
<text x="110.6" y="63.3">4</text>
<text x="110.6" y="65.7">5</text>
<text x="122.9" y="62.1">A3</text>
<text x="122.9" y="64.5">A4</text>
<text x="130.1" y="62.1">PWM1</text>
<text x="130.1" y="64.5">D4</text>
<text x="143.8" y="60.9">3</text>
<text x="143.8" y="63.3">4</text>
<text x="143.8" y="65.7">5</text>
<text x="155.7" y="60.9">3</text>
<text x="155.7" y="63.3">4</text>
<text x="155.7" y="65.7">5</text>
<text x="168.9" y="60.9">3</text>
<text x="168.9" y="63.3">4</text>
<text x="168.9" y="65.7">5</text>
<text x="182.4" y="60.9">3</text>
<text x="182.4" y="63.3">4</text>
<text x="192.3" y="62.1">SCL</text>
<text x="201.9" y="62.1">PWM6</text>
<text x="201.9" y="64.5">D13</text>
<text x="215.6" y="60.9">3</text>
<text x="215.6" y="63.3">4</text>
<text x="215.6" y="65.7">5</text>
<text x="48.7" y="71.7">ANALOG</text>
<text x="50.8" y="68.1">6</text>
<text x="63.1" y="66.9">A5</text>
<text x="70.3" y="66.9">PWM2</text>
<text x="70.3" y="69.3">PWM3</text>
<text x="70.3" y="71.7">D7</text>
<text x="83.9" y="68.1">6</text>
<text x="83.9" y="70.5">7</text>
<text x="98.7" y="68.1">2</text>
<text x="98.7" y="70.5">3</text>
<text x="108.6" y="71.7">AIO</text>
<text x="110.6" y="68.1">6</text>
<text x="122.9" y="66.9">A5</text>
<text x="130.1" y="66.9">PWM2</text>
<text x="130.1" y="69.3">PWM3</text>
<text x="130.1" y="71.7">D7</text>
<text x="143.8" y="68.1">6</text>
<text x="143.8" y="70.5">7</text>
<text x="155.7" y="68.1">6</text>
<text x="155.7" y="70.5">7</text>
<text x="168.9" y="68.1">6</text>
<text x="168.9" y="70.5">7</text>
<text x="180.4" y="66.9">I2C1</text>
<text x="180.4" y="69.3">J1</text>
<text x="189.9" y="71.7">VCC_B</text>
<text x="201.9" y="69.3">PWM4</text>
<text x="201.9" y="66.9">PWM5</text>
<text x="201.9" y="71.7">D8</text>
<text x="215.6" y="68.1">6</text>
<text x="215.6" y="70.5">7</text>
<text x="82.3" y="76.5">PWM1</text>
<text x="83.9" y="72.9">8</text>
<text x="98.7" y="72.9">4</text>
<text x="98.7" y="75.2">5</text>
<text x="98.7" y="77.6">6</text>
<text x="108.6" y="74">J6</text>
<text x="110.6" y="77.6">1</text>
<text x="112.4" y="74">VCC_B</text>
<text x="130.1" y="76.5">PWM4</text>
<text x="130.1" y="74">D8</text>
<text x="143.8" y="72.9">8</text>
<text x="143.8" y="75.2">9</text>
<text x="143.8" y="77.6">10</text>
<text x="155.7" y="72.9">8</text>
<text x="155.7" y="75.2">9</text>
<text x="155.7" y="77.6">10</text>
<text x="168.9" y="72.9">8</text>
<text x="168.9" y="75.2">9</text>
<text x="168.9" y="77.6">10</text>
<text x="182.4" y="72.9">1</text>
<text x="182.4" y="75.2">2</text>
<text x="182.4" y="77.6">3</text>
<text x="192.3" y="74">GND</text>
<text x="192.3" y="76.5">SDA</text>
<text x="213.9" y="76.5">SPI/OLED</text>
<text x="215.6" y="72.9">8</text>
<text x="48.7" y="82.4">J17</text>
<text x="71.5" y="82.4">D8</text>
<text x="82.3" y="80">J18</text>
<text x="83.9" y="83.6">1</text>
<text x="96.6" y="81.2">AGND</text>
<text x="110.6" y="80">2</text>
<text x="110.6" y="82.4">3</text>
<text x="130.1" y="78.8">PWM5</text>
<text x="130.1" y="81.2">PWM6</text>
<text x="130.1" y="83.6">D12</text>
<text x="143.8" y="80">11</text>
<text x="143.8" y="82.4">12</text>
<text x="155.7" y="80">11</text>
<text x="155.7" y="82.4">12</text>
<text x="168.9" y="80">11</text>
<text x="168.9" y="82.4">12</text>
<text x="180.4" y="83.6">I2C2</text>
<text x="182.4" y="80">4</text>
<text x="192.3" y="78.8">SCL</text>
<text x="201.9" y="83.6">+5</text>
<text x="213.9" y="81.2">J7</text>
<text x="50.8" y="86">1</text>
<text x="50.8" y="88.4">2</text>
<text x="55.9" y="84.8">VIN</text>
<text x="55.9" y="87.2">GND</text>
<text x="55.9" y="89.6">GND</text>
<text x="70.3" y="84.8">PWM4</text>
<text x="70.3" y="87.2">PWM5</text>
<text x="70.3" y="89.6">PWM6</text>
<text x="83.9" y="86">2</text>
<text x="83.9" y="88.4">3</text>
<text x="101.6" y="86">GND</text>
<text x="110.6" y="84.8">4</text>
<text x="110.6" y="87.2">5</text>
<text x="110.6" y="89.6">6</text>
<text x="130.1" y="86">D13</text>
<text x="143.8" y="84.8">13</text>
<text x="143.8" y="87.2">14</text>
<text x="155.7" y="84.8">13</text>
<text x="155.7" y="87.2">14</text>
<text x="168.9" y="84.8">13</text>
<text x="168.9" y="87.2">14</text>
<text x="201.9" y="86">VCC_B</text>
<text x="201.9" y="88.4">3V3</text>
<text x="215.6" y="84.8">1</text>
<text x="215.6" y="87.2">2</text>
<text x="215.6" y="89.6">3</text>
<text x="50.8" y="90.8">3</text>
<text x="50.8" y="93.2">4</text>
<text x="50.8" y="95.5">5</text>
<text x="55.9" y="91.9">+5</text>
<text x="55.9" y="94.4">3V3</text>
<text x="70.3" y="91.9">D12</text>
<text x="70.3" y="94.4">D13</text>
<text x="83.9" y="90.8">4</text>
<text x="83.9" y="93.2">5</text>
<text x="83.9" y="95.5">6</text>
<text x="108.6" y="93.2">APWR</text>
<text x="142.1" y="90.8">DIO</text>
<text x="154.1" y="90.8">DPWR</text>
<text x="167.2" y="90.8">DGND</text>
<text x="213.9" y="93.2">JUMP_SEL</text>
<text x="50.8" y="97.9">6</text>
<text x="50.8" y="100.3">7</text>
<text x="55.9" y="96.7">RESET</text>
<text x="55.9" y="99.1">IOREF</text>
<text x="70.3" y="96.7">GND</text>
<text x="70.3" y="99.1">AREF</text>
<text x="70.3" y="101.5">SDA</text>
<text x="83.9" y="97.9">7</text>
<text x="83.9" y="100.3">8</text>
<text x="162.6" y="97.9">GND</text>
<text x="48.7" y="106.3">POWER</text>
<text x="50.8" y="102.7">8</text>
<text x="70.3" y="103.9">SCL</text>
<text x="83.9" y="102.7">9</text>
<text x="83.9" y="105.1">10</text>
<text x="82.3" y="108.7">PWM2</text>
<text x="133.5" y="125.6">D2</text>
<text x="162.6" y="124.2">PWR_VIN</text>
<text x="173.4" y="124.2">PWR_VIN</text>
<text x="117.4" y="127.8">+3.3</text>
<text x="121.5" y="129.2">R2</text>
<text x="168.1" y="131.1">R3</text>
<text x="191.3" y="129">PWR_VIN</text>
<text x="214.1" y="129">PWR_VIN</text>
<text x="225.8" y="131.4">J8</text>
<text x="58.4" y="133.8">+5</text>
<text x="68.5" y="136.1">3</text>
<text x="71.5" y="133.8">U1 LM1117DT-3.3</text>
<text x="73.2" y="137.3">Vin</text>
<text x="80" y="137.3">Vout</text>
<text x="87.8" y="136.1">2</text>
<text x="103.1" y="133.8">+3.3</text>
<text x="121.5" y="133.5">1K</text>
<text x="133.5" y="135">PWR</text>
<text x="140.5" y="137.3">PGND</text>
<text x="168.1" y="133.5">1K</text>
<text x="180.6" y="133.5">D4</text>
<text x="180.6" y="135.9">SS14</text>
<text x="192.3" y="135.9">C4</text>
<text x="204.3" y="135.9">C5</text>
<text x="227.5" y="135">1</text>
<text x="227.5" y="137.3">2</text>
<text x="62.1" y="143.1">C1</text>
<text x="74.3" y="140.7">Adj/GND</text>
<text x="93.3" y="143.1">C2</text>
<text x="107.4" y="143.1">C3</text>
<text x="123.4" y="138.6">+3.3</text>
<text x="127.7" y="140.9">J4</text>
<text x="133.7" y="140.9">J5</text>
<text x="160" y="143.3">D3</text>
<text x="192.3" y="138.3">0.1UF</text>
<text x="204.3" y="138.3">0.1UF</text>
<text x="216.5" y="143.3">GND</text>
<text x="225.8" y="140.9">PWR_VIN</text>
<text x="62.1" y="145.5">10UF/16V</text>
<text x="78.1" y="144.4" transform="rotate(-90 78.1 144.4)">1</text>
<text x="93.3" y="145.5">10UF/16V</text>
<text x="107.4" y="145.5">0.1UF</text>
<text x="129.4" y="144.5">1</text>
<text x="129.4" y="146.9">2</text>
<text x="135.8" y="144.5">1</text>
<text x="135.8" y="146.9">2</text>
<text x="158.8" y="145.7">PWR</text>
<text x="174.6" y="148.1">VCC_B</text>
<text x="193.7" y="145.7">GND</text>
<text x="75.9" y="155.2">PGND</text>
<text x="127.7" y="150.5">3V3</text>
<text x="133.7" y="150.5">PGND</text>
<text x="138.1" y="155.2">PGND</text>
<text x="165" y="157.6">GND</text>
</g>
<text font-size="1.7" x="179.2" y="33.3">MEI'17</text>
</svg>
